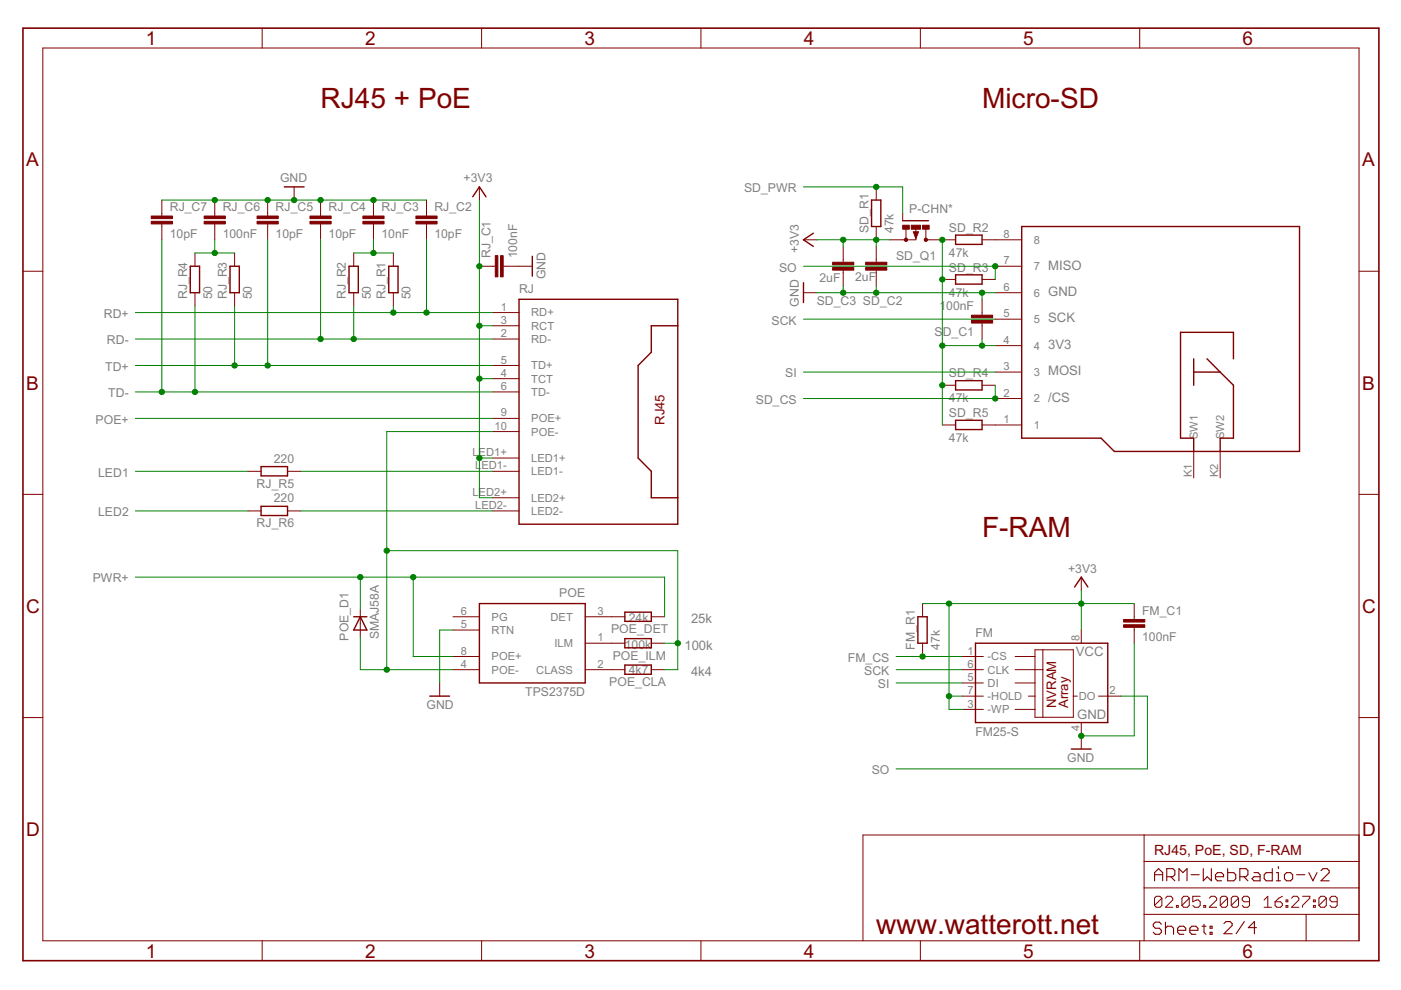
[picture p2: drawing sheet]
<svg xmlns="http://www.w3.org/2000/svg" width="297mm" height="210mm" viewBox="0 0 297 210" stroke-linecap="round" stroke-linejoin="round" font-family="sans-serif">
<g fill="#800000" stroke="#800000" stroke-width=".3">
<path d="M124.1 128v16.8z"/>
<path d="M101.6 144.8h22.5z"/>
<path d="M101.6 128v16.8z"/>
<path d="M101.6 128h22.5z"/>
<path d="M91.1 147.6h4.2z"/>
<path d="M60.3 39.6h4.2z"/>
<path d="M132.5 129.8h5.6z"/>
<path d="M132.5 131.7h5.6z"/>
<path d="M132.5 129.8v1.9z"/>
<path d="M138.1 129.8v1.9z"/>
<path d="M132.5 135.4h5.6z"/>
<path d="M132.5 137.4h5.6z"/>
<path d="M132.5 135.4v2z"/>
<path d="M138.1 135.4v2z"/>
<path d="M132.5 141h5.6z"/>
<path d="M132.5 143h5.6z"/>
<path d="M132.5 141v2z"/>
<path d="M138.1 141v2z"/>
<path d="M55.4 98.9h5.6z"/>
<path d="M55.4 100.9h5.6z"/>
<path d="M55.4 98.9v2z"/>
<path d="M61 98.9v2z"/>
<path d="M76.4 130.8l1.4 2.8z"/>
<path d="M76.4 130.8l-1.4 2.8z"/>
<path d="M75 130.8h1.4z"/>
<path d="M75 133.6h2.8z"/>
<path d="M76.4 130.8h1.4z"/>
<path d="M110 63.5v47.6z"/>
<path d="M110 111.1h33.7z"/>
<path d="M143.7 105.5v5.6z"/>
<path d="M143.7 69.1v36.4z"/>
<path d="M143.7 63.5v5.6z"/>
<path d="M110 63.5h33.7z"/>
<path d="M138.1 69.1h5.6z"/>
<path d="M138.1 69.1v5.6z"/>
<path d="M138.1 74.7l-2.8 2.8z"/>
<path d="M135.3 77.5v19.6z"/>
<path d="M135.3 97.1l2.8 2.8z"/>
<path d="M138.1 99.9v5.6z"/>
<path d="M138.1 105.5h5.6z"/>
<path d="M55.4 107.4h5.6z"/>
<path d="M55.4 109.3h5.6z"/>
<path d="M55.4 107.4v1.9z"/>
<path d="M61 107.4v1.9z"/>
<path d="M101.6 39.6l1.4 2.1z"/>
<path d="M101.6 39.6l-1.4 2.1z"/>
<path d="M76 56.5v5.6z"/>
<path d="M74 56.5v5.6z"/>
<path d="M74 56.5h2z"/>
<path d="M74 62.1h2z"/>
<path d="M84.4 56.5v5.6z"/>
<path d="M82.4 56.5v5.6z"/>
<path d="M82.4 56.5h2z"/>
<path d="M82.4 62.1h2z"/>
<path d="M42.3 56.5v5.6z"/>
<path d="M40.3 56.5v5.6z"/>
<path d="M40.3 56.5h2z"/>
<path d="M40.3 62.1h2z"/>
<path d="M50.7 56.5v5.6z"/>
<path d="M48.8 56.5v5.6z"/>
<path d="M48.8 56.5h1.9z"/>
<path d="M48.8 62.1h1.9z"/>
<path d="M112.9 54.3v4.2z"/>
<path d="M206.8 136.4h28.1z"/>
<path d="M234.9 136.4v11.2z"/>
<path d="M234.9 147.6v5.6z"/>
<path d="M206.8 153.2h28.1z"/>
<path d="M206.8 150.4v2.8z"/>
<path d="M206.8 147.6v2.8z"/>
<path d="M206.8 144.8v2.8z"/>
<path d="M206.8 142v2.8z"/>
<path d="M206.8 139.2v2.8z"/>
<path d="M206.8 136.4v2.8z"/>
<path d="M227.1 158.8h4.3z"/>
<path d="M229.3 122.4l-1.5 2.1z"/>
<path d="M229.3 122.4l1.4 2.1z"/>
<path d="M275.5 48v47.7z"/>
<path d="M216.6 48h58.9z"/>
<path d="M216.6 48v44.9z"/>
<path d="M216.6 92.9h16.8z"/>
<path d="M233.4 92.9l2.9 2.8z"/>
<path d="M236.3 95.7h16.8z"/>
<path d="M253.1 95.7h5.6z"/>
<path d="M258.7 95.7h16.8z"/>
<path d="M258.7 92.9v2.8z"/>
<path d="M258.7 92.9h2.8z"/>
<path d="M261.5 81.7v11.2z"/>
<path d="M258.7 78.9l2.8 2.8z"/>
<path d="M255.9 76.1l2.8 2.8z"/>
<path d="M261.5 70.5v5.6z"/>
<path d="M250.3 70.5h11.2z"/>
<path d="M250.3 70.5v22.4z"/>
<path d="M250.3 92.9h2.8z"/>
<path d="M253.1 92.9v2.8z"/>
<path d="M253.1 78.9h5.6z"/>
<path d="M253.1 76.1v5.6z"/>
<path d="M202.6 91.1h5.6z"/>
<path d="M202.6 89.1h5.6z"/>
<path d="M208.2 89.1v2z"/>
<path d="M202.6 89.1v2z"/>
<path d="M202.6 51.8h5.6z"/>
<path d="M202.6 49.8h5.6z"/>
<path d="M208.2 49.8v2z"/>
<path d="M202.6 49.8v2z"/>
<path d="M191.4 46.8h5.4z"/>
<path d="M170.3 50.8l2.1 1.4z"/>
<path d="M170.3 50.8l2.1-1.4z"/>
<path d="M186.8 42.4v5.6z"/>
<path d="M184.8 42.4v5.6z"/>
<path d="M184.8 42.4h2z"/>
<path d="M184.8 48h2z"/>
<path d="M170.3 59.9v4.3z"/>
<path d="M196.6 130.8v5.6z"/>
<path d="M194.6 130.8v5.6z"/>
<path d="M194.6 130.8h2z"/>
<path d="M194.6 136.4h2z"/>
<path d="M202.6 60.2h5.6z"/>
<path d="M202.6 58.3h5.6z"/>
<path d="M208.2 58.3v1.9z"/>
<path d="M202.6 58.3v1.9z"/>
<path d="M202.6 82.7h5.6z"/>
<path d="M202.6 80.7h5.6z"/>
<path d="M208.2 80.7v2z"/>
<path d="M202.6 80.7v2z"/>
</g>
<g fill="#800000" stroke="#800000" stroke-width=".21">
<path d="M96 130.8h5.6z"/>
<path d="M96 139.2h5.6z"/>
<path d="M124.1 130.8h5.6z"/>
<path d="M96 133.6h5.6z"/>
<path d="M124.1 136.4h5.6z"/>
<path d="M124.1 142h5.6z"/>
<path d="M96 142h5.6z"/>
<path d="M93.2 144.8v2.8z"/>
<path d="M101.6 56.5h2.8z"/>
<path d="M107.3 56.5h2.7z"/>
<path d="M104.4 56.5h.6z"/>
<path d="M106.7 56.5h.6z"/>
<path d="M34.3 42.4v2.8z"/>
<path d="M34.3 48v2.8z"/>
<path d="M34.3 45.2v.6z"/>
<path d="M34.3 47.5v.5z"/>
<path d="M56.7 42.4v2.8z"/>
<path d="M56.7 48v2.8z"/>
<path d="M56.7 45.2v.6z"/>
<path d="M56.7 47.5v.5z"/>
<path d="M62.4 39.6v2.8z"/>
<path d="M129.7 130.8h2.8z"/>
<path d="M138.1 130.8h2.8z"/>
<path d="M129.7 136.4h2.8z"/>
<path d="M138.1 136.4h2.8z"/>
<path d="M129.7 142h2.8z"/>
<path d="M138.1 142h2.8z"/>
<path d="M288.1 193.9v5.6z"/>
<path d="M288.1 188.3v5.6z"/>
<path d="M288.1 182.6v5.7z"/>
<path d="M288.1 177v5.6z"/>
<path d="M183 177v22.5z"/>
<path d="M183 177h59.6z"/>
<path d="M242.6 177h45.5z"/>
<path d="M276.9 193.9v5.6z"/>
<path d="M276.9 193.9h11.2z"/>
<path d="M242.6 193.9h34.3z"/>
<path d="M242.6 193.9v5.6z"/>
<path d="M242.6 188.3v5.6z"/>
<path d="M242.6 188.3h45.5z"/>
<path d="M242.6 182.6v5.7z"/>
<path d="M242.6 182.6h45.5z"/>
<path d="M242.6 177v5.6z"/>
<path d="M244.8 190.4v1.6z"/>
<path d="M245.2 190l-.4 .4z"/>
<path d="M245.2 190h.7z"/>
<path d="M245.9 190l.4 .4z"/>
<path d="M246.3 190.4v1.6z"/>
<path d="M245.9 192.4l.4-.4z"/>
<path d="M245.2 192.4h.7z"/>
<path d="M244.8 192l.4 .4z"/>
<path d="M244.8 192l1.5-1.6z"/>
<path d="M247.1 192.4h1.5z"/>
<path d="M247.1 192.4l1.5-1.6z"/>
<path d="M248.6 190.4v.4z"/>
<path d="M248.3 190l.3 .4z"/>
<path d="M247.5 190h.8z"/>
<path d="M247.5 190l-.4 .4z"/>
<path d="M249.4 192v.4z"/>
<path d="M249.4 192h.4z"/>
<path d="M249.8 192v.4z"/>
<path d="M249.4 192.4h.4z"/>
<path d="M250.6 190.4v1.6z"/>
<path d="M251 190l-.4 .4z"/>
<path d="M251 190h.8z"/>
<path d="M251.8 190l.3 .4z"/>
<path d="M252.1 190.4v1.6z"/>
<path d="M252.1 192l-.3 .4z"/>
<path d="M251 192.4h.8z"/>
<path d="M250.6 192l.4 .4z"/>
<path d="M250.6 192l1.5-1.6z"/>
<path d="M252.9 190h1.6z"/>
<path d="M252.9 190v1.2z"/>
<path d="M252.9 191.2l.8-.4z"/>
<path d="M253.7 190.8h.4z"/>
<path d="M254.1 190.8l.4 .4z"/>
<path d="M254.5 191.2v.8z"/>
<path d="M254.5 192l-.4 .4z"/>
<path d="M253.3 192.4h.8z"/>
<path d="M252.9 192l.4 .4z"/>
<path d="M255.2 192v.4z"/>
<path d="M255.2 192h.4z"/>
<path d="M255.6 192v.4z"/>
<path d="M255.2 192.4h.4z"/>
<path d="M256.4 192.4h1.6z"/>
<path d="M256.4 192.4l1.6-1.6z"/>
<path d="M258 190.4v.4z"/>
<path d="M257.6 190l.4 .4z"/>
<path d="M256.8 190h.8z"/>
<path d="M256.4 190.4l.4-.4z"/>
<path d="M258.7 190.4v1.6z"/>
<path d="M259.1 190l-.4 .4z"/>
<path d="M259.1 190h.8z"/>
<path d="M259.9 190l.4 .4z"/>
<path d="M260.3 190.4v1.6z"/>
<path d="M260.3 192l-.4 .4z"/>
<path d="M259.1 192.4h.8z"/>
<path d="M258.7 192l.4 .4z"/>
<path d="M258.7 192l1.6-1.6z"/>
<path d="M261 190.4v1.6z"/>
<path d="M261.4 190l-.4 .4z"/>
<path d="M261.4 190h.8z"/>
<path d="M262.2 190l.4 .4z"/>
<path d="M262.6 190.4v1.6z"/>
<path d="M262.6 192l-.4 .4z"/>
<path d="M261.4 192.4h.8z"/>
<path d="M261 192l.4 .4z"/>
<path d="M261 192l1.6-1.6z"/>
<path d="M263.4 192l.4 .4z"/>
<path d="M263.8 192.4h.7z"/>
<path d="M264.5 192.4l.4-.4z"/>
<path d="M264.9 190.4v1.6z"/>
<path d="M264.5 190l.4 .4z"/>
<path d="M263.8 190h.7z"/>
<path d="M263.8 190l-.4 .4z"/>
<path d="M263.4 190.4v.4z"/>
<path d="M263.4 190.8l.4 .4z"/>
<path d="M263.8 191.2h1.1z"/>
<path d="M268 190.8l.8-.8z"/>
<path d="M268.8 190v2.4z"/>
<path d="M268 192.4h1.6z"/>
<path d="M271.1 190.4l.8-.4z"/>
<path d="M270.3 191.2l.8-.8z"/>
<path d="M270.3 191.2v.8z"/>
<path d="M270.3 192l.4 .4z"/>
<path d="M270.7 192.4h.8z"/>
<path d="M271.5 192.4l.4-.4z"/>
<path d="M271.9 191.6v.4z"/>
<path d="M271.5 191.2l.4 .4z"/>
<path d="M270.3 191.2h1.2z"/>
<path d="M272.7 190.8h.3z"/>
<path d="M273 190.8v.4z"/>
<path d="M272.7 191.2h.3z"/>
<path d="M272.7 190.8v.4z"/>
<path d="M272.7 192h.3z"/>
<path d="M273 192v.4z"/>
<path d="M272.7 192.4h.3z"/>
<path d="M272.7 192v.4z"/>
<path d="M273.8 192.4h1.6z"/>
<path d="M273.8 192.4l1.6-1.6z"/>
<path d="M275.4 190.4v.4z"/>
<path d="M275 190l.4 .4z"/>
<path d="M274.2 190h.8z"/>
<path d="M274.2 190l-.4 .4z"/>
<path d="M276.2 190h1.5z"/>
<path d="M277.7 190v.4z"/>
<path d="M277.7 190.4l-1.5 1.6z"/>
<path d="M276.2 192v.4z"/>
<path d="M278.5 190.8h.4z"/>
<path d="M278.9 190.8v.4z"/>
<path d="M278.5 191.2h.4z"/>
<path d="M278.5 190.8v.4z"/>
<path d="M278.5 192h.4z"/>
<path d="M278.9 192v.4z"/>
<path d="M278.5 192.4h.4z"/>
<path d="M278.5 192v.4z"/>
<path d="M279.6 190.4v1.6z"/>
<path d="M279.6 190.4l.4-.4z"/>
<path d="M280 190h.8z"/>
<path d="M280.8 190l.4 .4z"/>
<path d="M281.2 190.4v1.6z"/>
<path d="M280.8 192.4l.4-.4z"/>
<path d="M280 192.4h.8z"/>
<path d="M279.6 192l.4 .4z"/>
<path d="M279.6 192l1.6-1.6z"/>
<path d="M282 192l.3 .4z"/>
<path d="M282.3 192.4h.8z"/>
<path d="M283.1 192.4l.4-.4z"/>
<path d="M283.5 190.4v1.6z"/>
<path d="M283.1 190l.4 .4z"/>
<path d="M282.3 190h.8z"/>
<path d="M282.3 190l-.3 .4z"/>
<path d="M282 190.4v.4z"/>
<path d="M282 190.8l.3 .4z"/>
<path d="M282.3 191.2h1.2z"/>
<path d="M9.1 10.2v189.3z"/>
<path d="M4.9 57.5h4.2z"/>
<path d="M4.9 104.8h4.2z"/>
<path d="M4.9 152.1h4.2z"/>
<path d="M9.1 199.5h279z"/>
<path d="M55.6 199.5v4.2z"/>
<path d="M102.1 199.5v4.2z"/>
<path d="M148.6 199.5v4.2z"/>
<path d="M195.1 199.5v4.2z"/>
<path d="M241.6 199.5v4.2z"/>
<path d="M288.1 10.2v189.3z"/>
<path d="M288.1 57.5h4.3z"/>
<path d="M288.1 104.8h4.3z"/>
<path d="M288.1 152.1h4.3z"/>
<path d="M9.1 10.2h279z"/>
<path d="M55.6 6v4.2z"/>
<path d="M102.1 6v4.2z"/>
<path d="M148.6 6v4.2z"/>
<path d="M195.1 6v4.2z"/>
<path d="M241.6 6v4.2z"/>
<path d="M52.6 99.9h2.8z"/>
<path d="M61 99.9h2.8z"/>
<path d="M76.4 132.2v2.8z"/>
<path d="M76.4 129.4v2.8z"/>
<path d="M104.4 77.5h5.6z"/>
<path d="M104.4 83.1h5.6z"/>
<path d="M104.4 66.3h5.6z"/>
<path d="M104.4 80.3h5.6z"/>
<path d="M104.4 69.1h5.6z"/>
<path d="M104.4 71.9h5.6z"/>
<path d="M104.4 88.7h5.6z"/>
<path d="M104.4 91.5h5.6z"/>
<path d="M104.4 97.1h5.6z"/>
<path d="M104.4 99.9h5.6z"/>
<path d="M104.4 105.5h5.6z"/>
<path d="M104.4 108.3h5.6z"/>
<path d="M52.6 108.3h2.8z"/>
<path d="M61 108.3h2.8z"/>
<path d="M101.6 39.6v2.8z"/>
<path d="M75 53.6v2.9z"/>
<path d="M75 62.1v2.8z"/>
<path d="M90.4 42.4v2.8z"/>
<path d="M90.4 48v2.8z"/>
<path d="M90.4 45.2v.6z"/>
<path d="M90.4 47.5v.5z"/>
<path d="M68 42.4v2.8z"/>
<path d="M68 48v2.8z"/>
<path d="M68 45.2v.6z"/>
<path d="M68 47.5v.5z"/>
<path d="M83.4 53.6v2.9z"/>
<path d="M83.4 62.1v2.8z"/>
<path d="M41.3 53.6v2.9z"/>
<path d="M41.3 62.1v2.8z"/>
<path d="M49.7 53.6v2.9z"/>
<path d="M49.7 62.1v2.8z"/>
<path d="M110 56.5h2.9z"/>
<path d="M45.5 42.4v2.8z"/>
<path d="M45.5 48v2.8z"/>
<path d="M45.5 45.2v.6z"/>
<path d="M45.5 47.5v.5z"/>
<path d="M79.2 42.4v2.8z"/>
<path d="M79.2 48v2.8z"/>
<path d="M79.2 45.2v.6z"/>
<path d="M79.2 47.5v.5z"/>
<path d="M229.3 133.6v2.8z"/>
<path d="M229.3 153.2v2.8z"/>
<path d="M234.9 147.6h2.8z"/>
<path d="M204 144.8h2.8z"/>
<path d="M204 142h2.8z"/>
<path d="M204 139.2h2.8z"/>
<path d="M219.4 137.8h1.7z"/>
<path d="M221.1 137.8h6.5z"/>
<path d="M227.6 137.8v9.8z"/>
<path d="M227.6 147.6v4.5z"/>
<path d="M221.1 152.1h6.5z"/>
<path d="M219.4 152.1h1.7z"/>
<path d="M219.4 150.4v1.7z"/>
<path d="M219.4 147.6v2.8z"/>
<path d="M219.4 144.8v2.8z"/>
<path d="M219.4 142v2.8z"/>
<path d="M219.4 139.2v2.8z"/>
<path d="M219.4 137.8v1.4z"/>
<path d="M206.8 142h1.7z"/>
<path d="M206.8 147.6h1.7z"/>
<path d="M232.9 147.6h2z"/>
<path d="M227.6 147.6h.8z"/>
<path d="M221.1 137.8v4.2z"/>
<path d="M221.1 142v10.1z"/>
<path d="M206.8 139.2h1.7z"/>
<path d="M215.2 139.2h4.2z"/>
<path d="M219.4 142h1.7z"/>
<path d="M204 147.6h2.8z"/>
<path d="M204 150.4h2.8z"/>
<path d="M215.2 142h4.2z"/>
<path d="M215.2 144.8h4.2z"/>
<path d="M215.2 150.4h4.2z"/>
<path d="M206.8 144.8h1.7z"/>
<path d="M206.8 150.4h1.7z"/>
<path d="M218 147.6h1.4z"/>
<path d="M229.3 156v2.8z"/>
<path d="M229.3 122.4v2.8z"/>
<path d="M240.5 128v2.8z"/>
<path d="M240.5 133.6v2.8z"/>
<path d="M240.5 130.8v.5z"/>
<path d="M240.5 133v.6z"/>
<path d="M211 90.1h5.6z"/>
<path d="M211 84.5h5.6z"/>
<path d="M211 78.9h5.6z"/>
<path d="M211 73.3h5.6z"/>
<path d="M211 67.7h5.6z"/>
<path d="M211 62.1h5.6z"/>
<path d="M211 56.5h5.6z"/>
<path d="M211 50.8h5.6z"/>
<path d="M253.1 95.7v5.6z"/>
<path d="M258.7 95.7v5.6z"/>
<path d="M208.2 90.1h2.8z"/>
<path d="M199.8 90.1h2.8z"/>
<path d="M208.2 50.8h2.8z"/>
<path d="M199.8 50.8h2.8z"/>
<path d="M208.2 69.1v2.8z"/>
<path d="M208.2 63.5v2.8z"/>
<path d="M208.2 68.5v.6z"/>
<path d="M208.2 66.3v.5z"/>
<path d="M197 50.8h2.8z"/>
<path d="M188.6 50.8h2.8z"/>
<path d="M191.4 45.2v1.6z"/>
<path d="M196.3 48.6v2.2z"/>
<path d="M192.1 50.8h2.1z"/>
<path d="M192.1 48.6v2.2z"/>
<path d="M196.3 50.8h.7z"/>
<path d="M191.4 50.8h.7z"/>
<path d="M194.2 50.5v.3z"/>
<path d="M194.8 49.1l-.6 1.5z"/>
<path d="M193.6 49.1h1.2z"/>
<path d="M193.6 49.1l.6 1.5z"/>
<path d="M194.2 48.3v1z"/>
<path d="M170.3 50.8h2.9z"/>
<path d="M185.8 39.6v2.8z"/>
<path d="M185.8 48v2.8z"/>
<path d="M170.3 62.1h2.9z"/>
<path d="M195.6 128v2.8z"/>
<path d="M195.6 136.4v2.8z"/>
<path d="M185.8 57.8v2.9z"/>
<path d="M185.8 52.2v2.9z"/>
<path d="M185.8 57.3v.5z"/>
<path d="M185.8 55.1v.5z"/>
<path d="M208.2 59.2h2.8z"/>
<path d="M199.8 59.2h2.8z"/>
<path d="M208.2 81.7h2.8z"/>
<path d="M199.8 81.7h2.8z"/>
<path d="M178.8 57.8v2.9z"/>
<path d="M178.8 52.2v2.9z"/>
<path d="M178.8 57.3v.5z"/>
<path d="M178.8 55.1v.5z"/>
<circle cx="192.1" cy="50.8" r=".37"/>
<circle cx="196.3" cy="50.8" r=".36"/>
</g>
<g fill="#800000" stroke="#800000" stroke-width=".21">
<path d="M106.1 54.2h.6v4.5h-.6z"/>
<path d="M105 54.2h.6v4.5h-.6z"/>
<path d="M32.1 46.9h4.5v.6h-4.5z"/>
<path d="M32.1 45.8h4.5v.6h-4.5z"/>
<path d="M54.5 46.9h4.5v.6h-4.5z"/>
<path d="M54.5 45.8h4.5v.6h-4.5z"/>
<path d="M88.2 46.9h4.5v.6h-4.5z"/>
<path d="M88.2 45.8h4.5v.6h-4.5z"/>
<path d="M65.7 46.9h4.5v.6h-4.5z"/>
<path d="M65.7 45.8h4.5v.6h-4.5z"/>
<path d="M43.3 46.9h4.5v.6h-4.5z"/>
<path d="M43.3 45.8h4.5v.6h-4.5z"/>
<path d="M76.9 46.9h4.5v.6h-4.5z"/>
<path d="M76.9 45.8h4.5v.6h-4.5z"/>
<path d="M238.2 132.5h4.5v.5h-4.5z"/>
<path d="M238.2 131.3h4.5v.6h-4.5z"/>
<path d="M206 66.8h4.5v.6h-4.5z"/>
<path d="M206 67.9h4.5v.6h-4.5z"/>
<path d="M191.4 47.8h1.4v.8h-1.4z"/>
<path d="M195.6 47.8h1.4v.8h-1.4z"/>
<path d="M193.2 47.8h2v.8h-2z"/>
<path d="M183.5 55.6h4.5v.6h-4.5z"/>
<path d="M183.5 56.7h4.5v.6h-4.5z"/>
<path d="M176.5 55.6h4.5v.6h-4.5z"/>
<path d="M176.5 56.7h4.5v.6h-4.5z"/>
</g>
<g fill="#800000" stroke="#800000" stroke-width=".23">
<path d="M244.8 185v1.8z"/>
<path d="M244.8 185l.8-.8z"/>
<path d="M245.6 184.2l.9 .8z"/>
<path d="M246.5 185v1.8z"/>
<path d="M244.8 185.5h1.7z"/>
<path d="M247.4 184.2v2.6z"/>
<path d="M247.4 184.2h1.3z"/>
<path d="M248.7 184.2l.4 .4z"/>
<path d="M249.1 184.6v.9z"/>
<path d="M249.1 185.5l-.4 .4z"/>
<path d="M247.4 185.9h1.3z"/>
<path d="M248.2 185.9l.9 .9z"/>
<path d="M250 184.2v2.6z"/>
<path d="M250 184.2l.8 .8z"/>
<path d="M250.8 185l.9-.8z"/>
<path d="M251.7 184.2v2.6z"/>
<path d="M252.5 185.5h1.8z"/>
<path d="M255.1 184.2v2.6z"/>
<path d="M256 185.9l-.9 .9z"/>
<path d="M256 185.9l.8 .9z"/>
<path d="M256.8 184.2v2.6z"/>
<path d="M258.1 186.8h.9z"/>
<path d="M257.7 186.3l.4 .5z"/>
<path d="M257.7 185.5v.8z"/>
<path d="M258.1 185l-.4 .5z"/>
<path d="M258.1 185h.9z"/>
<path d="M259 185l.4 .5z"/>
<path d="M259.4 185.5v.4z"/>
<path d="M257.7 185.9h1.7z"/>
<path d="M260.3 184.2v2.6z"/>
<path d="M260.3 186.8h1.3z"/>
<path d="M262 186.3l-.4 .5z"/>
<path d="M262 185.5v.8z"/>
<path d="M261.6 185l.4 .5z"/>
<path d="M260.3 185h1.3z"/>
<path d="M262.9 184.2v2.6z"/>
<path d="M262.9 184.2h1.3z"/>
<path d="M264.2 184.2l.4 .4z"/>
<path d="M264.6 184.6v.9z"/>
<path d="M264.6 185.5l-.4 .4z"/>
<path d="M262.9 185.9h1.3z"/>
<path d="M263.7 185.9l.9 .9z"/>
<path d="M265.9 185h.8z"/>
<path d="M266.7 185l.5 .5z"/>
<path d="M267.2 185.5v1.3z"/>
<path d="M265.9 186.8h1.3z"/>
<path d="M265.5 186.3l.4 .5z"/>
<path d="M265.5 186.3l.4-.4z"/>
<path d="M265.9 185.9h1.3z"/>
<path d="M269.7 184.2v2.6z"/>
<path d="M268.5 186.8h1.2z"/>
<path d="M268 186.3l.5 .5z"/>
<path d="M268 185.5v.8z"/>
<path d="M268.5 185l-.5 .5z"/>
<path d="M268.5 185h1.2z"/>
<path d="M270.6 185h.4z"/>
<path d="M271 185v1.8z"/>
<path d="M270.6 186.8h.9z"/>
<path d="M271 183.7v.5z"/>
<path d="M272.8 186.8h.8z"/>
<path d="M273.6 186.8l.5-.5z"/>
<path d="M274.1 185.5v.8z"/>
<path d="M273.6 185l.5 .5z"/>
<path d="M272.8 185h.8z"/>
<path d="M272.8 185l-.5 .5z"/>
<path d="M272.3 185.5v.8z"/>
<path d="M272.3 186.3l.5 .5z"/>
<path d="M274.9 185.5h1.7z"/>
<path d="M277.5 185l.9 1.8z"/>
<path d="M279.2 185l-.8 1.8z"/>
<path d="M280.1 186.8h1.7z"/>
<path d="M281.8 185l-1.7 1.8z"/>
<path d="M281.8 184.6v.4z"/>
<path d="M281.4 184.2l.4 .4z"/>
<path d="M280.5 184.2h.9z"/>
<path d="M280.1 184.6l.4-.4z"/>
<path d="M259.5 198h1.7z"/>
<path d="M259.5 198l1.7-1.8z"/>
<path d="M261.2 195.8v.4z"/>
<path d="M260.8 195.4l.4 .4z"/>
<path d="M259.9 195.4h.9z"/>
<path d="M259.5 195.8l.4-.4z"/>
<path d="M263.8 195.4l-1.7 2.6z"/>
<path d="M266 195.4v2.6z"/>
<path d="M266 195.4l-1.3 1.3z"/>
<path d="M264.7 196.7h1.7z"/>
<path d="M245.8 195.5l.4 .5z"/>
<path d="M244.9 195.5h.9z"/>
<path d="M244.9 195.5l-.4 .5z"/>
<path d="M244.5 196v.4z"/>
<path d="M244.5 196.4l.4 .4z"/>
<path d="M244.9 196.8h.9z"/>
<path d="M245.8 196.8l.4 .5z"/>
<path d="M246.2 197.3v.4z"/>
<path d="M246.2 197.7l-.4 .4z"/>
<path d="M244.9 198.1h.9z"/>
<path d="M244.5 197.7l.4 .4z"/>
<path d="M247.1 195.5v2.6z"/>
<path d="M247.1 196.8l.4-.4z"/>
<path d="M247.5 196.4h.9z"/>
<path d="M248.4 196.4l.4 .4z"/>
<path d="M248.8 196.8v1.3z"/>
<path d="M250.1 198.1h.9z"/>
<path d="M249.7 197.7l.4 .4z"/>
<path d="M249.7 196.8v.9z"/>
<path d="M249.7 196.8l.4-.4z"/>
<path d="M250.1 196.4h.9z"/>
<path d="M251 196.4l.4 .4z"/>
<path d="M251.4 196.8v.5z"/>
<path d="M249.7 197.3h1.7z"/>
<path d="M252.7 198.1h.9z"/>
<path d="M252.3 197.7l.4 .4z"/>
<path d="M252.3 196.8v.9z"/>
<path d="M252.3 196.8l.4-.4z"/>
<path d="M252.7 196.4h.9z"/>
<path d="M253.6 196.4l.4 .4z"/>
<path d="M254 196.8v.5z"/>
<path d="M252.3 197.3h1.7z"/>
<path d="M255.3 196v1.7z"/>
<path d="M255.3 197.7l.4 .4z"/>
<path d="M254.8 196.4h.9z"/>
<path d="M256.6 196.4h.4z"/>
<path d="M257 196.4v.4z"/>
<path d="M256.6 196.8h.4z"/>
<path d="M256.6 196.4v.4z"/>
<path d="M256.6 197.7h.4z"/>
<path d="M257 197.7v.4z"/>
<path d="M256.6 198.1h.4z"/>
<path d="M256.6 197.7v.4z"/>
</g>
<g fill="#800000" stroke="#800000" stroke-width=".34">
<path d="M4.9 6v197.7z"/>
<path d="M4.9 203.7h287.5z"/>
<path d="M292.4 6v197.7z"/>
<path d="M4.9 6h287.5z"/>
<path d="M193.9 49.3l.3 1z"/>
<path d="M194.5 49.3l-.3 1z"/>
<path d="M194.2 49.3h.3z"/>
<path d="M194.2 49.3v.3z"/>
</g>
<g fill="#008000" stroke="#008000" stroke-width=".21">
<path d="M93.2 133.6h2.8z"/>
<path d="M93.2 133.6v11.2z"/>
<path d="M34.3 42.4h11.2z"/>
<path d="M45.5 42.4h11.2z"/>
<path d="M56.7 42.4h5.7z"/>
<path d="M62.4 42.4h5.6z"/>
<path d="M68 42.4h11.2z"/>
<path d="M79.2 42.4h11.2z"/>
<path d="M229.3 156h11.2z"/>
<path d="M240.5 136.4v19.6z"/>
<path d="M173.2 62.1h5.6z"/>
<path d="M178.8 62.1h7z"/>
<path d="M185.8 62.1h22.4z"/>
<path d="M208.2 62.1h2.8z"/>
<path d="M208.2 62.1v1.4z"/>
<path d="M185.8 60.7v1.4z"/>
<path d="M178.8 60.7v1.4z"/>
<path d="M101.6 105.5h2.8z"/>
<path d="M101.6 97.1v8.4z"/>
<path d="M101.6 97.1h2.8z"/>
<path d="M101.6 80.3h2.8z"/>
<path d="M101.6 69.1v11.2z"/>
<path d="M101.6 69.1h2.8z"/>
<path d="M101.6 80.3v16.8z"/>
<path d="M101.6 56.5v12.6z"/>
<path d="M101.6 42.4v14.1z"/>
<path d="M229.3 125.2v2.8z"/>
<path d="M229.3 128v5.6z"/>
<path d="M201.2 147.6h2.8z"/>
<path d="M201.2 128h28.1z"/>
<path d="M201.2 128v19.6z"/>
<path d="M201.2 150.4h2.8z"/>
<path d="M201.2 147.6v2.8z"/>
<path d="M229.3 128h11.2z"/>
<path d="M195.6 128h5.6z"/>
<path d="M173.2 50.8h5.6z"/>
<path d="M178.8 50.8h7z"/>
<path d="M185.8 50.8h2.8z"/>
<path d="M185.8 50.8v1.4z"/>
<path d="M178.8 50.8v1.4z"/>
<path d="M28.7 88.7h75.7z"/>
<path d="M87.6 139.2h8.4z"/>
<path d="M87.6 122.4v16.8z"/>
<path d="M76.4 122.4h11.2z"/>
<path d="M87.6 122.4h53.3z"/>
<path d="M140.9 122.4v8.4z"/>
<path d="M28.7 122.4h47.7z"/>
<path d="M76.4 122.4v7z"/>
<path d="M82 142h14z"/>
<path d="M82 116.8v25.2z"/>
<path d="M82 91.5v25.3z"/>
<path d="M82 91.5h22.4z"/>
<path d="M140.9 142h2.8z"/>
<path d="M82 116.8h61.7z"/>
<path d="M143.7 116.8v19.6z"/>
<path d="M143.7 136.4v5.6z"/>
<path d="M76.4 142h5.6z"/>
<path d="M76.4 135v7z"/>
<path d="M140.9 136.4h2.8z"/>
<path d="M41.3 83.1h63.1z"/>
<path d="M34.3 83.1h7z"/>
<path d="M34.3 50.8v32.3z"/>
<path d="M28.7 83.1h5.6z"/>
<path d="M41.3 64.9v18.2z"/>
<path d="M56.7 77.5h47.7z"/>
<path d="M56.7 50.8v26.7z"/>
<path d="M49.7 77.5h7z"/>
<path d="M28.7 77.5h21z"/>
<path d="M49.7 64.9v12.6z"/>
<path d="M63.8 108.3h40.6z"/>
<path d="M63.8 99.9h40.6z"/>
<path d="M28.7 99.9h23.9z"/>
<path d="M28.7 108.3h23.9z"/>
<path d="M75 71.9h29.4z"/>
<path d="M68 71.9h7z"/>
<path d="M68 50.8v21.1z"/>
<path d="M28.7 71.9h39.3z"/>
<path d="M75 64.9v7z"/>
<path d="M90.4 66.3h14z"/>
<path d="M90.4 50.8v15.5z"/>
<path d="M83.4 66.3h7z"/>
<path d="M83.4 64.9v1.4z"/>
<path d="M28.7 66.3h54.7z"/>
<path d="M41.3 53.6h4.2z"/>
<path d="M45.5 53.6h4.2z"/>
<path d="M45.5 50.8v2.8z"/>
<path d="M75 53.6h4.2z"/>
<path d="M79.2 53.6h4.2z"/>
<path d="M79.2 50.8v2.8z"/>
<path d="M195.6 139.2h8.4z"/>
<path d="M190 139.2h5.6z"/>
<path d="M190 144.8h14z"/>
<path d="M170.3 78.9h40.7z"/>
<path d="M190 142h14z"/>
<path d="M170.3 67.7h40.7z"/>
<path d="M237.7 147.6h5.6z"/>
<path d="M243.3 147.6v15.4z"/>
<path d="M190 163h53.3z"/>
<path d="M170.3 56.5h40.7z"/>
<path d="M211 56.5v2.7z"/>
<path d="M170.3 84.5h40.7z"/>
<path d="M211 81.7v2.8z"/>
<path d="M191.4 39.6v5.6z"/>
<path d="M170.3 39.6h15.5z"/>
<path d="M185.8 39.6h5.6z"/>
<path d="M199.8 50.8v8.4z"/>
<path d="M199.8 59.2v14.1z"/>
<path d="M199.8 73.3v8.4z"/>
<path d="M199.8 81.7v8.4z"/>
<path d="M208.2 73.3h2.8z"/>
<path d="M199.8 73.3h8.4z"/>
<path d="M208.2 71.9v1.4z"/>
<circle cx="56.8" cy="42.4" r=".56"/>
<circle cx="62.4" cy="42.4" r=".56"/>
<circle cx="68" cy="42.4" r=".56"/>
<circle cx="45.5" cy="42.4" r=".56"/>
<circle cx="79.2" cy="42.4" r=".56"/>
<circle cx="229.3" cy="156" r=".56"/>
<circle cx="208.2" cy="62.1" r=".56"/>
<circle cx="185.8" cy="62.1" r=".56"/>
<circle cx="178.8" cy="62.1" r=".56"/>
<circle cx="101.7" cy="97.1" r=".56"/>
<circle cx="101.7" cy="80.3" r=".56"/>
<circle cx="101.7" cy="69.1" r=".56"/>
<circle cx="101.7" cy="56.5" r=".56"/>
<circle cx="229.3" cy="128" r=".56"/>
<circle cx="201.2" cy="147.6" r=".56"/>
<circle cx="201.2" cy="128" r=".56"/>
<circle cx="185.8" cy="50.8" r=".56"/>
<circle cx="178.8" cy="50.8" r=".56"/>
<circle cx="87.6" cy="122.4" r=".56"/>
<circle cx="76.4" cy="122.4" r=".56"/>
<circle cx="82" cy="116.8" r=".56"/>
<circle cx="82" cy="142" r=".56"/>
<circle cx="143.7" cy="136.4" r=".56"/>
<circle cx="34.3" cy="83.1" r=".56"/>
<circle cx="41.3" cy="83.1" r=".56"/>
<circle cx="56.8" cy="77.5" r=".56"/>
<circle cx="49.8" cy="77.5" r=".56"/>
<circle cx="68" cy="71.9" r=".56"/>
<circle cx="75" cy="71.9" r=".56"/>
<circle cx="90.4" cy="66.3" r=".56"/>
<circle cx="83.4" cy="66.3" r=".56"/>
<circle cx="45.5" cy="53.6" r=".56"/>
<circle cx="79.2" cy="53.6" r=".56"/>
<circle cx="195.6" cy="139.2" r=".56"/>
<circle cx="211" cy="56.5" r=".56"/>
<circle cx="211" cy="84.5" r=".56"/>
<circle cx="185.8" cy="39.6" r=".56"/>
<circle cx="199.8" cy="73.3" r=".56"/>
<circle cx="208.2" cy="73.3" r=".56"/>
<circle cx="199.8" cy="50.8" r=".56"/>
<circle cx="199.8" cy="59.2" r=".56"/>
<circle cx="199.8" cy="81.7" r=".56"/>
</g>
<g font-size="6.6" fill="#800000">
<text x="68" y="22.8">RJ45 + PoE</text>
<text x="208.2" y="22.8">Micro-SD</text>
<text x="208.2" y="113.9">F-RAM</text>
<text x="185.8" y="198.1">www.watterott.net</text>
</g>
<g font-size="4.5" fill="#800000">
<text x="30.9" y="9.5">1</text>
<text x="77.4" y="9.5">2</text>
<text x="123.9" y="9.5">3</text>
<text x="170.4" y="9.5">4</text>
<text x="216.9" y="9.5">5</text>
<text x="263.5" y="9.5">6</text>
<text x="5.5" y="35.3">A</text>
<text x="288.8" y="35.3">A</text>
<text x="5.5" y="82.6">B</text>
<text x="288.8" y="82.6">B</text>
<text x="5.5" y="129.9">C</text>
<text x="288.8" y="129.9">C</text>
<text x="5.5" y="177.3">D</text>
<text x="288.8" y="177.3">D</text>
<text x="30.9" y="203">1</text>
<text x="77.4" y="203">2</text>
<text x="123.9" y="203">3</text>
<text x="170.4" y="203">4</text>
<text x="216.9" y="203">5</text>
<text x="263.5" y="203">6</text>
</g>
<text font-size="3.3" fill="#800000" x="244.7" y="181.3">RJ45, PoE, SD, F-RAM</text>
<g font-size="3.1" fill="#808080">
<text x="222.2" y="57.1">MISO</text>
<text x="222.2" y="62.8">GND</text>
<text x="222.2" y="68.4">SCK</text>
<text x="222.2" y="74">3V3</text>
<text x="222.2" y="79.6">MOSI</text>
<text x="222.2" y="85.2">/CS</text>
<text x="145.1" y="137.8">100k</text>
<text x="146.5" y="132.2">25k</text>
<text x="146.5" y="143.4">4k4</text>
<text x="228.1" y="139.2">VCC</text>
<text x="228.4" y="152.4">GND</text>
</g>
<g font-size="3.1" fill="#800000">
<text x="140.9" y="90.1" transform="rotate(-90 140.9 90.1)">RJ45</text>
<text x="223.9" y="150.1" transform="rotate(-90 223.9 150.1)">NVRAM</text>
<text x="226.4" y="150.1" transform="rotate(-90 226.4 150.1)">Array</text>
</g>
<g font-size="2.9" fill="#808080">
<text x="59.4" y="38.7">GND</text>
<text x="98.3" y="38.7">+3V3</text>
<text x="157.8" y="40.8">SD_PWR</text>
<text x="36" y="44.8">RJ_C7</text>
<text x="47.2" y="44.8">RJ_C6</text>
<text x="58.4" y="44.8">RJ_C5</text>
<text x="69.7" y="44.8">RJ_C4</text>
<text x="80.9" y="44.8">RJ_C3</text>
<text x="92.1" y="44.8">RJ_C2</text>
<text x="192.8" y="45.2">P-CHN*</text>
<text x="36" y="50.4">10pF</text>
<text x="47.2" y="50.4">100nF</text>
<text x="58.4" y="50.4">10pF</text>
<text x="69.7" y="50.4">10pF</text>
<text x="80.9" y="50.4">10nF</text>
<text x="92.1" y="50.4">10pF</text>
<text x="169.4" y="53.6" transform="rotate(-90 169.4 53.6)">+3V3</text>
<text x="184.1" y="49.4" transform="rotate(-90 184.1 49.4)">SD_R1</text>
<text x="189.4" y="49.4" transform="rotate(-90 189.4 49.4)">47k</text>
<text x="201.2" y="49.2">SD_R2</text>
<text x="104" y="54.8" transform="rotate(-90 104 54.8)">RJ_C1</text>
<text x="109.6" y="54.8" transform="rotate(-90 109.6 54.8)">100nF</text>
<text x="115.7" y="59.3" transform="rotate(-90 115.7 59.3)">GND</text>
<text x="165.2" y="57.6">SO</text>
<text x="173.7" y="59.8">2uF</text>
<text x="181.3" y="59.6">2uF</text>
<text x="190" y="55">SD_Q1</text>
<text x="201.2" y="54.5">47k</text>
<text x="201.2" y="57.6">SD_R3</text>
<text x="39.7" y="63.5" transform="rotate(-90 39.7 63.5)">RJ_R4</text>
<text x="45" y="63.5" transform="rotate(-90 45 63.5)">50</text>
<text x="48.1" y="63.5" transform="rotate(-90 48.1 63.5)">RJ_R3</text>
<text x="53.4" y="63.5" transform="rotate(-90 53.4 63.5)">50</text>
<text x="73.3" y="63.5" transform="rotate(-90 73.3 63.5)">RJ_R2</text>
<text x="78.6" y="63.5" transform="rotate(-90 78.6 63.5)">50</text>
<text x="81.7" y="63.5" transform="rotate(-90 81.7 63.5)">RJ_R1</text>
<text x="87" y="63.5" transform="rotate(-90 87 63.5)">50</text>
<text x="110" y="62.1">RJ</text>
<text x="169.4" y="65.1" transform="rotate(-90 169.4 65.1)">GND</text>
<text x="173.2" y="64.7">SD_C3 SD_C2</text>
<text x="199.2" y="65.7">1</text>
<text x="200.6" y="65.7">00nF</text>
<text x="201.2" y="62.9">47k</text>
<text x="22" y="67.4">RD+</text>
<text x="163.6" y="68.8">SCK</text>
<text x="198.1" y="71.3">S</text>
<text x="199.9" y="71.3">D_C1</text>
<text x="22.7" y="73">RD-</text>
<text x="22.3" y="78.6">TD+</text>
<text x="166.5" y="80">SI</text>
<text x="201.2" y="80">SD_R4</text>
<text x="20.3" y="89.8">POE+</text>
<text x="22.9" y="84.2">TD-</text>
<text x="160.3" y="85.6">SD_CS</text>
<text x="201.2" y="85.3">47k</text>
<text x="201.2" y="88.4">SD_R5</text>
<text x="201.2" y="93.7">47k</text>
<text x="20.8" y="101.1">LED1</text>
<text x="58" y="98.1">220</text>
<text x="54.4" y="103.4">RJ_R5</text>
<text x="58" y="106.5">220</text>
<text x="20.8" y="109.5">LED2</text>
<text x="54.4" y="111.8">RJ_R6</text>
<text x="19.7" y="123.5">PWR+</text>
<text x="226.4" y="121.4">+3V3</text>
<text x="118.6" y="126.6">POE</text>
<text x="133.3" y="131.9">24k</text>
<text x="242.2" y="130.3">FM_C1</text>
<text x="73.9" y="135.8" transform="rotate(-90 73.9 135.8)">POE_D1</text>
<text x="80.3" y="135.5" transform="rotate(-90 80.3 135.5)">SMAJ58A</text>
<text x="129.6" y="134.3">POE_DET</text>
<text x="132.5" y="137.5">100k</text>
<text x="193.9" y="137.8" transform="rotate(-90 193.9 137.8)">FM_R1</text>
<text x="199.2" y="137.8" transform="rotate(-90 199.2 137.8)">47k</text>
<text x="206.8" y="135">FM</text>
<text x="242.2" y="136">100nF</text>
<text x="129.9" y="139.9">POE_ILM</text>
<text x="133.3" y="142.8">4k7</text>
<text x="179.8" y="140.3">FM_CS</text>
<text x="183.2" y="143.1">SCK</text>
<text x="111.3" y="147.6">TPS2375D</text>
<text x="129.2" y="145.5">POE_CLA</text>
<text x="186.1" y="145.9">SI</text>
<text x="90.4" y="150.4">GND</text>
<text x="206.8" y="156">FM25-S</text>
<text x="226.3" y="161.6">GND</text>
<text x="184.8" y="164.2">SO</text>
</g>
<g font-size="2.6" fill="#808080">
<text x="212.7" y="50.4">8</text>
<text x="219.2" y="51.7">8</text>
<text x="212.7" y="56.1">7</text>
<text x="219.2" y="57.3">7</text>
<text x="106.2" y="65.9">1</text>
<text x="212.7" y="61.7">6</text>
<text x="219.2" y="62.9">6</text>
<text x="106.2" y="68.7">3</text>
<text x="106.2" y="71.5">2</text>
<text x="112.6" y="67.1">RD+</text>
<text x="112.6" y="69.9">RCT</text>
<text x="212.7" y="67.3">5</text>
<text x="219.2" y="68.5">5</text>
<text x="106.2" y="77.1">5</text>
<text x="112.6" y="72.7">RD-</text>
<text x="212.7" y="72.9">4</text>
<text x="219.2" y="74.1">4</text>
<text x="106.2" y="82.7">6</text>
<text x="106.2" y="79.9">4</text>
<text x="112.6" y="78.3">TD+</text>
<text x="112.6" y="83.9">TD-</text>
<text x="112.6" y="81.1">TCT</text>
<text x="212.7" y="78.5">3</text>
<text x="219.2" y="79.7">3</text>
<text x="106.2" y="88.3">9</text>
<text x="112.6" y="89.5">POE+</text>
<text x="212.7" y="89.7">1</text>
<text x="212.7" y="84.1">2</text>
<text x="219.2" y="85.3">2</text>
<text x="104.8" y="91.1">10</text>
<text x="112.6" y="92.3">POE-</text>
<text x="219.2" y="90.9">1</text>
<text x="253.9" y="93.1" transform="rotate(-90 253.9 93.1)">SW1</text>
<text x="259.5" y="93.1" transform="rotate(-90 259.5 93.1)">SW2</text>
<text x="100.2" y="96.7">LED1+</text>
<text x="100.8" y="99.5">L</text>
<text x="102.1" y="99.5">ED1-</text>
<text x="112.6" y="98">LED1+</text>
<text x="112.6" y="100.8">LED1-</text>
<text x="252.7" y="101.2" transform="rotate(-90 252.7 101.2)">K1</text>
<text x="258.3" y="101.2" transform="rotate(-90 258.3 101.2)">K2</text>
<text x="100.2" y="105.1">LED2+</text>
<text x="100.8" y="107.9">LED2-</text>
<text x="112.6" y="106.4">LED2+</text>
<text x="112.6" y="109.2">LED2-</text>
<text x="97.7" y="130.4">6</text>
<text x="104.2" y="131.6">PG</text>
<text x="116.7" y="131.6">DET</text>
<text x="126.7" y="130.4">3</text>
<text x="97.7" y="133.2">5</text>
<text x="104.2" y="134.4">RTN</text>
<text x="117.6" y="137.2">ILM</text>
<text x="126.7" y="136">1</text>
<text x="228.9" y="136" transform="rotate(-90 228.9 136)">8</text>
<text x="97.7" y="138.8">8</text>
<text x="97.7" y="141.6">4</text>
<text x="104.2" y="140">POE+</text>
<text x="104.2" y="142.8">POE-</text>
<text x="113.7" y="142.8">CLASS</text>
<text x="126.7" y="141.6">2</text>
<text x="205.1" y="141.6">6</text>
<text x="205.1" y="138.8">1</text>
<text x="209.4" y="142.8">CLK</text>
<text x="209.4" y="140">-CS</text>
<text x="205.1" y="144.4">5</text>
<text x="205.1" y="147.2">7</text>
<text x="209.4" y="145.6">DI</text>
<text x="209.4" y="148.4">-HOLD</text>
<text x="228.7" y="148.4">DO</text>
<text x="235.3" y="147.2">2</text>
<text x="205.1" y="150">3</text>
<text x="209.4" y="151.2">-WP</text>
<text x="228.9" y="154.9" transform="rotate(-90 228.9 154.9)">4</text>
</g>
</svg>
